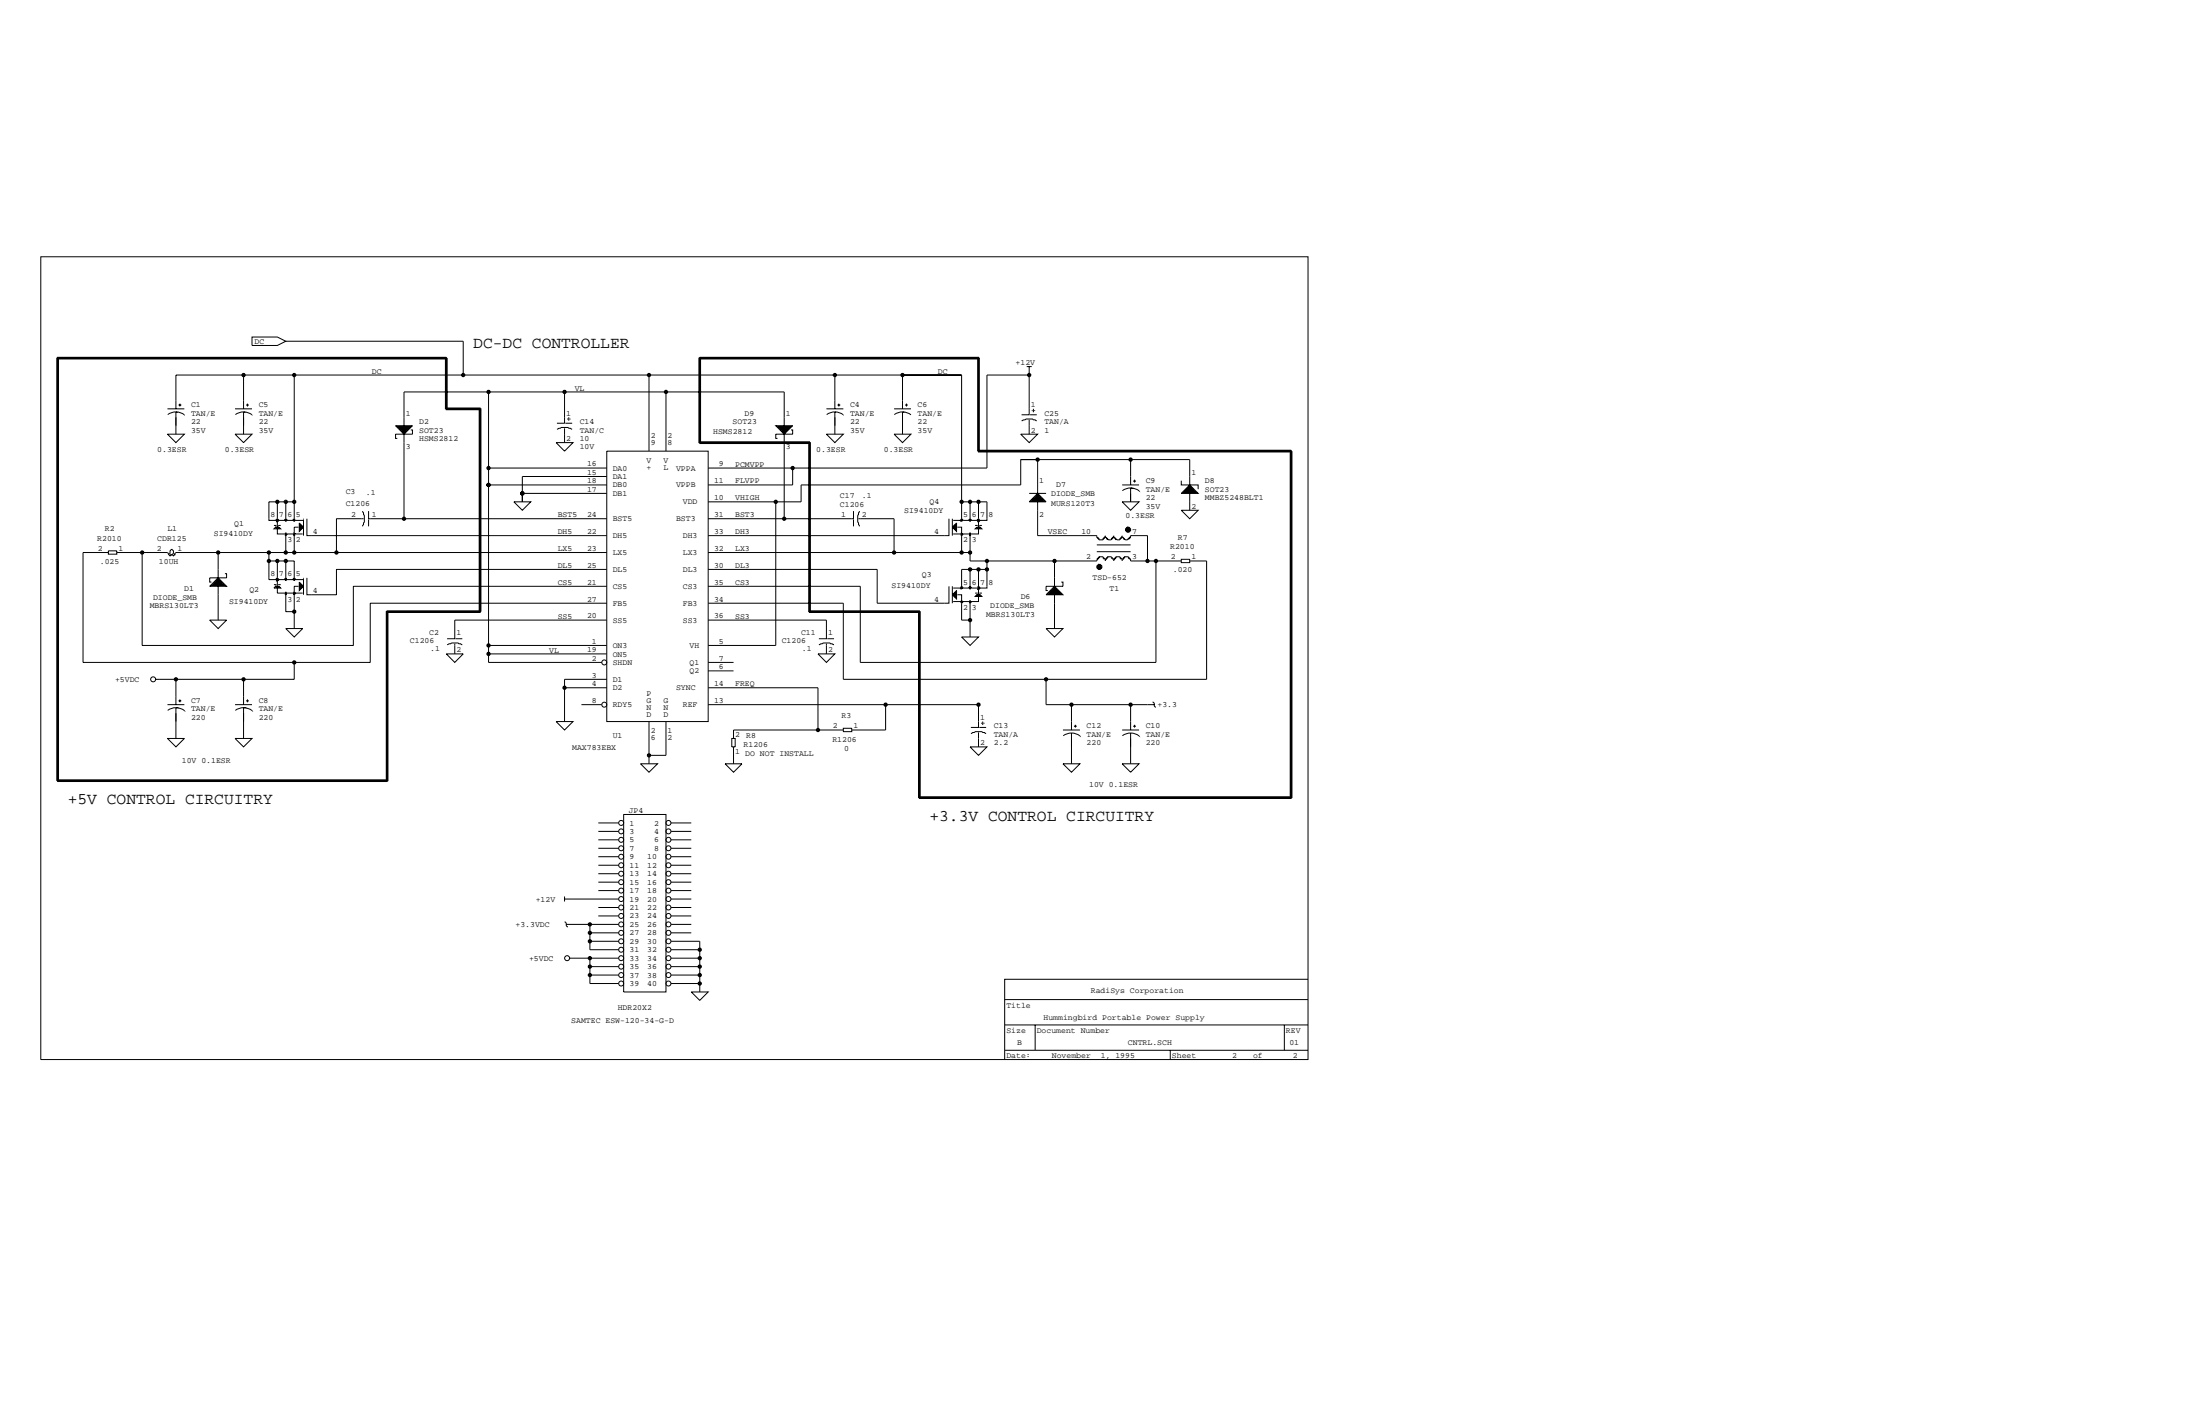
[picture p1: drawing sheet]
<svg xmlns="http://www.w3.org/2000/svg" width="432mm" height="279mm" viewBox="0 0 432 279" stroke-linecap="round" stroke-linejoin="round" font-family="sans-serif">
<g fill="none" stroke="#000" stroke-width=".2">
<path d="M8 50.4h248.7v157.5h-248.7zM11.1 70.3h.4v82.9h-.2v-82.9h76.3v-.2h-76.3v.3h76.3v-.1h-.2v9.9h.4v-9.9h-.2v9.9h6.6h-.1v39.8h.3v-39.8h-.2v39.8h-18.2v-.2h18.2v.4h-18.2v-.2h-.2v33.2h.3v-33.2h-.1v33.2h-64.7v-.2h64.7v.3h-64.7v-.1h-.2zM35 79.5h.6M35.3 79.2v.6M47.8 73.6v6.6M48.3 79.5h.6M48.6 79.2v.6M49.5 66.1h4.9l1.7 .9-1.7 .8h-4.9zM56.1 67h34.8v6.6M57.7 73.6v28.2M95.9 76.9v53.1h22.2M110.8 76.9v6.1h-1.5"/>
<path d="M127.4 73.6v14.9M130.7 76.9v11.6M137.2 70.3h.3v16.5h-.3zM137.3 70.1v.3h54.8v-.1h-.2v18.2h.3v-18.2h-.1v18.2h61.3v-.2h-61.3v.4h61.3v-.2v68h.2v-68h-.4v68h.2h-73.1v-36.5h.3v36.5h-.1v-36.5h-21.6v-.2h21.6v.4h-21.6v-.2h-.2v-33.2h.4v33.2h-.2v-33.2v.2h-21.6v-.3h21.6v.1h-21.6v-16.5h54.8v-.2zM163.9 73.6v6.6M164.4 79.5h.5M164.6 79.2v.6M177.1 73.6v6.6M177.6 79.5h.6M177.9 79.2v.6M201.5 71.9h1M202 71.9v9.5h-1.5"/>
<path d="M202 73.6h-8.3v18.2h-54.7M32.9 85.2h3.3l-1.7 1.6zM32.9 80.2h3.3M32.9 81.3a2.71 2.71 0 0 1 3.3 .1M34.5 80.2v-6.6h154.2v28.2M34.5 80.9v4.3M46.1 85.2h3.4l-1.7 1.6zM46.1 80.2h3.4M46.2 81.3a2.71 2.71 0 0 1 3.3 .1M47.8 80.9v4.3M54.4 98.5v3.3M56.1 98.5v3.3"/>
<path d="M57.7 98.5h-4.9v3.6h6.8v3M77.6 83.5h3.4l-1.7 1.7zM78 83.7h2.6M78.1 83.9h2.4M78.3 84h2M78.5 84.2h1.6M78.6 84.4h1.4M78.8 84.5h1M79 84.7h.6M79.1 84.9h.4M79.3 85h.1M79.3 83.5v-6.6h74.6v6.6"/>
<path d="M79.3 85.2v16.6M80.6 84.4h.4v.8h-3.4v.8h.4M87.6 80.1h6.6v.3h-6.6zM95.9 95.2h23.2M95.9 91.8h23.2M100.9 98.5h3.3l-1.7 1.6zM102.5 96.8h16.6M109.1 86.8h3.4l-1.7 1.7zM109.3 84.2l.8-.3h1.4l.8 .3M110.8 84v2.8M111 83h1.3M111.3 82.2h.2"/>
<path d="M111.6 81.9v.6M111.8 82.2h.2M119.1 88.5h19.9v53.1h-19.9zM119.1 93.5h-16.6v5M152.3 83.5h3.3l-1.7 1.7zM152.3 98.5v28.1h-13.3M152.6 83.7h2.6M152.8 83.9h2.3M152.9 84h2M153.1 84.2h1.6M153.2 84.4h1.4M153.4 84.5h1"/>
<path d="M153.6 84.7h.7M153.8 84.9h.3M153.9 85h.1M153.9 85.2v16.6M155.2 84.4h.4v.8h-3.3v.8h.3M155.6 91.8v3.4h-16.6M162.2 85.2h3.3l-1.6 1.6zM162.2 80.2h3.3M162.3 81.3a2.71 2.71 0 0 1 3.2 .1M163.9 80.9v4.3M175.5 85.2h3.3l-1.7 1.6zM175.5 80.2h3.3"/>
<path d="M175.5 81.3a2.71 2.71 0 0 1 3.3 .1M177.1 80.9v4.3M188.7 98.5h5v3.6h-4.6l-.4-.3M190.4 98.5v3.3M192.1 98.5v3.3M200.3 85.2h3.4l-1.7 1.6zM200.5 82.5l.9-.3h1.3l.8 .3M202 98.5l1.7-1.7 1.6 1.7zM202 82.4v2.8M202 96.8h3.3M202.2 81.4h1.3M202.3 98.3h2.7"/>
<path d="M202.5 80.6h.2M202.5 98.1h2.3M202.7 98h2M202.8 80.2v.7M202.8 97.8h1.7M203 80.6h.2M203 97.6h1.3M203.2 97.5h1M203.3 97.3h.7M203.5 97.1h.3M203.7 98.5v6.6h11.6v.3l.5 .5h.6l.7-.5a.83 .83 0 0 0 1.1 .4l.6-.4a.83 .83 0 0 0 1.1 .4l.5-.4 .5 .5h.3l.7-.6v-.2h3.3v5M203.7 97h.1"/>
<path d="M203.7 90.2v6.6M220.2 98.5h3.4l-1.7 1.6zM220.2 95.2h3.4M220.3 96.3a2.72 2.72 0 0 1 3.3 0M221.9 90.2v5M221.9 95.8v2.7M222.4 94.4h.6M222.7 94.1v.6M231.9 94.3v.9h3.3v.8M232.2 96.6h2.6M232.4 96.5h2.3M232.5 96.3h2"/>
<path d="M232.7 96.1h1.6M232.8 96h1.4M233 95.8h1M233.2 95.6h.7M233.3 95.5h.4M233.5 95.2l1.7 1.6h-3.3zM233.5 95.3h.1M233.5 95.2v-5h-33.2v5h-43.1v3.3h-18.2M233.5 96.8v3.3M21.3 108.1h1.6v.6h-1.6zM21.3 108.4h-5v21.6h56.4v-11.6h46.4M22.9 108.4h10l.5 .7 .6-.5v-.5l-.3-.4-.3 .4v.5l-.2 .1"/>
<path d="M27.9 108.4v18.2h41.5v-11.6h49.7M33.5 108.7h.1M34.4 108.7h.1M41.5 114.9h2.6M41.7 114.7h2.3M41.8 114.6h2M42 114.4h1.6M42.2 114.2h1.3M42.3 114h1M42.5 113.9h.7M42.7 113.7h.3M42.8 113.4l1.7 1.6h-3.3z"/>
<path d="M42.8 113.5h.1M42.8 108.4v5M42.8 115v6.7M44.1 112.6h.4v.8h-3.3v.8h.3M52.8 108.4v5.3h6.8v3M52.8 110.1h4.9v3.3M53.8 103.1h.5M53.8 114.7h.5M54.1 103.4h.2v.4h-.5l.3-.4v.2M54.1 115h.2v.4h-.5l.3-.4v.2M54.3 101.9l.1-.1 .2 .1zM54.3 102.3h.3l-.2 .1v2.4h5"/>
<path d="M54.3 102.3h.1M54.3 113.5l.1-.1 .2 .1zM54.3 113.9h.3l-.2 .1v2.4h5M54.3 113.9h.1M54.4 110.1v3.3M54.6 103.4l.5 .4h-.5v-.4l.2 .2M54.6 115l.5 .4h-.5zM54.6 103.1h.5M54.6 114.7h.5M54.6 115l.2 .2M55.9 104.9h.4l-.2 .2zM55.9 116.5h.4l-.2 .2z"/>
<path d="M55.9 102.3h.4M55.9 104.6h.4M55.9 113.9h.4M55.9 116.2h.4M56.1 101.8l.2 .1h-.4zM56.1 113.4l.2 .1h-.4zM56.1 116.7v3.3h1.6M56.1 105.1v3.3M56.1 110.1v3.3M57.6 104.9h.3l-.2 .2zM57.6 116.5h.3l-.2 .2zM57.6 102.3h.3"/>
<path d="M57.6 113.9h.3M57.7 101.8l.2 .1h-.3zM57.7 113.4l.2 .1h-.3zM57.7 105.1v3.3M57.7 116.7v6.6M57.9 104.6h.1M57.9 116.2h.1M58.6 103.4h-.9v1.2h-.1M58.6 115h-.9v1.2h-.1M58.7 102.6a1.27 1.27 0 0 1 .7 1l-.7 .7zM58.7 114.2l.7 .7a1.27 1.27 0 0 1-.7 1zM58.9 102.9l.3 .4v.3l-.3 .3z"/>
<path d="M58.9 114.6l.3 .3v.3l-.3 .3zM59.1 103.3v.3M59.1 114.9v.3M59.6 101.8v.1M59.6 113.4v.1M60.2 101.8v3.3h58.9M71.2 100.3l.3 .8v1.3l-.3 .9M71.4 101.8h-5.4v6.6M72.3 100.3v1.5h46.8M72.3 101.9v1.4M119.1 108.4h-84.6l-.5 .7-.1-.2M119.1 111.7h-53.1v5h-5.8v-3.3"/>
<path d="M139 111.7h33.2v6.7h14.1v-3.4M139 108.4h51.4M167.5 100.3v1.5h-28.5M167.5 101.9v1.4M168.5 101.8h7v6.6M168.7 100.3l-.4 .8v1.3l.4 .9M186.3 101.8v3.3h-47.3M186.9 101.8v3.3M186.9 115v3.4M187.2 103.1l.5-.5v1.7l-.6-.7v-.3zM187.2 116.5l.4-.3v1l-.4-.3zM187.4 103.1l.2-.2v1l-.4-.3v-.3z"/>
<path d="M187.4 103.3v.3M187.4 116.5v.4M187.7 115.9v1.6l-.6-.6v-.4zM187.9 103.4h.8v1.2h-.1M187.9 116.7h.8v1.2h-.1M188.6 104.9h.3l-.2 .2zM188.6 118.2h.3l-.2 .2zM188.7 101.8v.5l-.3-.2h-1.3M188.7 101.8l-.1 .3M188.7 115v.5l-.3-.1h-1.3M188.7 115l-.1 .4M188.7 118.4v3.3h1.7"/>
<path d="M188.7 105.1v3.3M188.9 104.6h.1M188.9 117.9h.1M188.9 102.1v.2M188.9 115.4v.1M190.2 104.9h.4l-.2 .2zM190.2 118.2h.4l-.2 .2zM190.2 102.3h.4M190.2 104.6h.4M190.2 115.5h.4M190.2 117.9h.4M190.4 105.1v5h24.9l.5-.9"/>
<path d="M190.4 101.8l.2 .1h-.4zM190.4 115l.2 .2h-.4zM190.4 111.7v3.3M190.4 118.4v6.6M191.4 103.8l.5-.4v.4zM191.4 103.1h.5M191.4 116.4h.5M191.7 116.7h.2v.3h-.5l.3-.3v.2M191.7 103.4v.2M191.9 102.3h.3l-.1 .1v2.4h-5M191.9 102.3h.1M191.9 115.2l.2-.2 .1 .2z"/>
<path d="M191.9 115.5h.3l-.1 .2v2.3h-5M191.9 115.5h.1M192.1 101.8l.1 .1h-.3zM192.1 111.7v3.3M192.2 103.4l.5 .4h-.5v-.4l.2 .2M192.2 116.7l.5 .3h-.5v-.3l.2 .2M192.2 103.1h.5M192.2 116.4h.5M193.7 110.1v5.3h-4.6l-.4-.4M193.7 111.7h-5v3.3M205.3 116.7l1.7-1.7 1.6 1.7zM205.7 116.5h2.6"/>
<path d="M205.8 116.4h2.3M206 116.2h2M206.1 116h1.7M206.3 115.9h1.3M206.5 115.7h1M206.6 115.5h.7M206.8 115.4h.4M207 115.2h.1M207 110.1v4.9M207 116.7v6.6M208.3 114.2h.3v.8h-3.3v.9h.4M215.3 106.9h6.6"/>
<path d="M215.3 108.2h6.6M215.4 105.4l.4 .4M215.6 110.7a.58 .58 0 0 1 .7 .7l-.4 .3h-.3l-.3-.3v-.3l.3-.4 .5 .5v.2l-.2 .2h-.3l-.2-.2v-.3l.2-.2 .3 .3v.2h-.3v-.3l.2 .1M215.8 109.2h.6l.5 .5v.4M215.8 109.2l-.5 .5M215.9 110.9l.2 .2M216.4 109.4l.4 .3M216.9 105.1l-.5 .7M217.1 109.6l.3-.4-.3 .5zM217.1 105.6l.3 .3M217.4 109.2a1.14 1.14 0 0 1 1.2 .5v.4M218.1 109.4l.3 .3"/>
<path d="M218.6 105.1l-.5 .7M218.8 109.6l.3-.4-.3 .5zM218.8 105.6l.3 .3M219.1 109.2a1.14 1.14 0 0 1 1.1 .5v.4M219.7 109.4l.4 .3M220.2 105.1l-.5 .7M220.4 105.6l.3 .3M220.7 109.2a1.14 1.14 0 0 1 1.2 .5v.4h10M220.7 109.2l-.3 .5zM221.2 103.4a.58 .58 0 0 1 .7 .7l-.3 .3h-.4l-.3-.3v-.3l.3-.4 .5 .5v.2l-.1 .2h-.4l-.1-.2v-.3l.1-.2 .4 .5h-.4v-.3l.2 .1M221.4 109.4l.3 .3M221.6 103.6l.1 .2"/>
<path d="M221.9 105.4l-.3 .4-.2-.2M226.9 110.1v19.9h-58v-15h-29.9M231.9 100.1h3.3l-1.7 1.7zM231.9 109.7h1.6v.7h-1.6zM233.5 110.1h3.3v23.2h-71.3v-14.9h-26.5M32.9 138.3h3.3M32.9 139.4a2.72 2.72 0 0 1 3.3 0M34.5 133.3v5M34.5 138.9v6M35 137.5h.6M35.3 137.2v.6M41.2 121.7h3.3l-1.7 1.6z"/>
<path d="M46.1 138.3h3.4M46.2 139.4a2.72 2.72 0 0 1 3.3 0M47.8 133.3v5M47.8 138.9v6M48.3 137.5h.6M48.6 137.2v.6M56.1 123.3h3.3l-1.7 1.7zM57.7 130v3.3h-27.2M87.6 128.3h3.3l-1.6 1.7zM87.8 126.5l.8-.3h1.3l.8 .3M89.3 126.3v2M89.4 125.3h1.3"/>
<path d="M95.9 128.3h23.2M95.9 126.6h23.2M110.8 134.9h8.3M114.1 138.3h4M119.1 121.7h-29.8v3.6h-1.5M119.1 133.3h-8.3v8.3M139 121.7h23.2v3.6h-1.5M139 138.3h53.1v4.4h-1.5M139 130h5M139 134.9h21.5v8.3M139 131.6h5M160.5 128.3h3.4l-1.7 1.7z"/>
<path d="M160.7 126.5l.9-.3h1.3l.8 .3M162.2 126.3v2M162.4 125.3h1.3M173.8 138.3v4.9h-6.6M188.7 125h3.4l-1.7 1.6zM205.3 123.3h3.3l-1.6 1.7zM205.3 133.3v5h21.3M210.3 138.3v4.9M221.9 138.3v4.9M226.2 137.8l.3 .1 .1 .7 .3 .1M32.9 144.9h3.3l-1.7 1.6zM46.1 144.9h3.4l-1.7 1.6z"/>
<path d="M109.1 141.6h3.4l-1.7 1.6zM122.4 159.8h8.3v34.8h-8.3zM125.7 149.9h3.4l-1.7 1.6zM127.4 141.6v8.3M130.7 141.6v6.6h-3.3M142.3 149.9h3.3l-1.6 1.6zM143.6 144.9h.7v1.6h-.7zM144 146.5v3.4M165.5 142.9h1.7v.7h-1.7zM165.5 143.2h-21.5v1.7M180.5 156.3h72.9v.4h-72.9zM190.4 146.5h3.3l-1.6 1.7z"/>
<path d="M190.6 143.9l.8-.3h1.3l.9 .3M192.1 143.7v2.8M192.2 142.7h1.4M192.6 141.9h.1M192.9 141.6v.6M193 141.9h.2M208.6 149.9h3.4l-1.7 1.6zM208.6 143.2h3.4M208.7 144.4a2.72 2.72 0 0 1 3.3 0M210.3 143.9v6M210.8 142.5h.6M211.1 142.2v.6"/>
<path d="M220.2 149.9h3.4l-1.7 1.6zM220.2 143.2h3.4M220.3 144.4a2.72 2.72 0 0 1 3.3 0M221.9 143.9v6M222.4 142.5h.6M222.7 142.2v.6M110.8 175.9v1M110.8 176.4h10.6M117.4 161.5h4M117.4 163.1h4M117.4 164.8h4M117.4 166.4h4"/>
<path d="M117.4 168.1h4M117.4 169.8h4M117.4 171.4h4M117.4 173.1h4M117.4 174.7h4M117.4 178.1h4M117.4 179.7h4M131.7 176.4h4M131.7 161.5h4M131.7 163.1h4M131.7 164.8h4M131.7 166.4h4"/>
<path d="M131.7 168.1h4M131.7 169.8h4M131.7 171.4h4M131.7 173.1h4M131.7 174.7h4M131.7 178.1h4M131.7 179.7h4M110.8 180.9l.3 .1 .1 .7 .3 .2M111.1 181.4h10.3M111.8 188h9.6M115.8 183h5.6M115.8 184.7h5.6"/>
<path d="M115.8 181.4v4.9h5.6M115.8 189.7h5.6M115.8 191.3h5.6M115.8 188v5h5.6M131.7 181.4h4M131.7 188h5.6M131.7 184.7h5.6v9.9M131.7 183h4M131.7 186.3h5.6M131.7 189.7h5.6M131.7 191.3h5.6M131.7 193h5.6"/>
<path d="M135.7 194.6h3.3l-1.7 1.7zM197.2 196.1h59.5M256.7 192.1h-59.5v15.8M197.2 206.1h59.5M197.2 201.1h59.5M203.2 201.1v5M229.7 206.1v1.8M252.1 201.1v5"/>
<circle cx="47.8" cy="73.6" r=".16"/>
<circle cx="47.8" cy="73.6" r=".33"/>
<circle cx="57.7" cy="73.6" r=".32"/>
<circle cx="57.7" cy="73.6" r=".16"/>
<circle cx="90.9" cy="73.6" r=".16"/>
<circle cx="90.9" cy="73.6" r=".32"/>
<circle cx="95.9" cy="76.9" r=".32"/>
<circle cx="95.9" cy="76.9" r=".16"/>
<circle cx="110.8" cy="76.9" r=".32"/>
<circle cx="110.8" cy="76.9" r=".16"/>
<circle cx="127.4" cy="73.6" r=".32"/>
<circle cx="127.4" cy="73.6" r=".16"/>
<circle cx="130.7" cy="76.9" r=".32"/>
<circle cx="130.7" cy="76.9" r=".16"/>
<circle cx="163.9" cy="73.6" r=".16"/>
<circle cx="163.9" cy="73.6" r=".33"/>
<circle cx="177.1" cy="73.6" r=".32"/>
<circle cx="177.1" cy="73.6" r=".16"/>
<circle cx="202" cy="73.6" r=".16"/>
<circle cx="202" cy="73.6" r=".33"/>
<circle cx="54.4" cy="98.5" r=".16"/>
<circle cx="54.4" cy="98.5" r=".33"/>
<circle cx="56.1" cy="98.5" r=".16"/>
<circle cx="56.1" cy="98.5" r=".33"/>
<circle cx="57.7" cy="98.5" r=".32"/>
<circle cx="57.7" cy="98.5" r=".16"/>
<circle cx="95.9" cy="91.8" r=".32"/>
<circle cx="95.9" cy="95.1" r=".32"/>
<circle cx="95.9" cy="95.2" r=".16"/>
<circle cx="95.9" cy="91.8" r=".16"/>
<circle cx="102.5" cy="96.8" r=".16"/>
<circle cx="102.5" cy="96.8" r=".32"/>
<circle cx="152.3" cy="98.5" r=".16"/>
<circle cx="152.3" cy="98.5" r=".33"/>
<circle cx="155.6" cy="91.8" r=".16"/>
<circle cx="155.6" cy="91.8" r=".33"/>
<circle cx="188.7" cy="98.5" r=".33"/>
<circle cx="188.7" cy="98.5" r=".16"/>
<circle cx="190.4" cy="98.5" r=".33"/>
<circle cx="190.4" cy="98.5" r=".16"/>
<circle cx="192.1" cy="98.5" r=".16"/>
<circle cx="192.1" cy="98.5" r=".33"/>
<circle cx="203.7" cy="90.2" r=".16"/>
<circle cx="203.7" cy="90.2" r=".33"/>
<circle cx="221.9" cy="90.2" r=".16"/>
<circle cx="221.9" cy="90.2" r=".33"/>
<circle cx="27.9" cy="108.4" r=".16"/>
<circle cx="27.9" cy="108.4" r=".33"/>
<circle cx="42.8" cy="108.4" r=".16"/>
<circle cx="42.8" cy="108.4" r=".33"/>
<circle cx="52.8" cy="110.1" r=".33"/>
<circle cx="52.8" cy="108.4" r=".32"/>
<circle cx="52.8" cy="108.4" r=".16"/>
<circle cx="52.8" cy="110.1" r=".16"/>
<circle cx="54.4" cy="110.1" r=".16"/>
<circle cx="54.4" cy="110.1" r=".33"/>
<circle cx="56.1" cy="108.4" r=".16"/>
<circle cx="56.1" cy="110.1" r=".16"/>
<circle cx="56.1" cy="110.1" r=".33"/>
<circle cx="56.1" cy="108.4" r=".32"/>
<circle cx="57.7" cy="108.4" r=".32"/>
<circle cx="57.7" cy="108.4" r=".16"/>
<circle cx="66" cy="108.4" r=".16"/>
<circle cx="66" cy="108.4" r=".33"/>
<circle cx="79.3" cy="101.8" r=".16"/>
<circle cx="79.3" cy="101.8" r=".33"/>
<circle cx="153.9" cy="101.8" r=".33"/>
<circle cx="153.9" cy="101.8" r=".16"/>
<circle cx="175.5" cy="108.4" r=".16"/>
<circle cx="175.5" cy="108.4" r=".33"/>
<circle cx="188.7" cy="108.4" r=".32"/>
<circle cx="188.7" cy="108.4" r=".16"/>
<circle cx="190.4" cy="108.4" r=".16"/>
<circle cx="190.4" cy="111.7" r=".16"/>
<circle cx="190.4" cy="108.4" r=".33"/>
<circle cx="190.4" cy="111.7" r=".33"/>
<circle cx="192.1" cy="111.7" r=".16"/>
<circle cx="192.1" cy="111.7" r=".32"/>
<circle cx="193.7" cy="111.7" r=".16"/>
<circle cx="193.7" cy="110.1" r=".16"/>
<circle cx="193.7" cy="110.1" r=".33"/>
<circle cx="193.7" cy="111.7" r=".33"/>
<circle cx="207" cy="110.1" r=".16"/>
<circle cx="207" cy="110.1" r=".33"/>
<circle cx="225.2" cy="110.1" r=".16"/>
<circle cx="225.2" cy="110.1" r=".33"/>
<circle cx="226.9" cy="110.1" r=".16"/>
<circle cx="226.9" cy="110.1" r=".33"/>
<circle cx="30.1" cy="133.3" r=".49"/>
<circle cx="34.5" cy="133.3" r=".32"/>
<circle cx="34.5" cy="133.3" r=".16"/>
<circle cx="47.8" cy="133.3" r=".16"/>
<circle cx="47.8" cy="133.3" r=".33"/>
<circle cx="57.7" cy="130" r=".32"/>
<circle cx="57.7" cy="120" r=".32"/>
<circle cx="57.7" cy="120" r=".16"/>
<circle cx="57.7" cy="130" r=".16"/>
<circle cx="95.9" cy="126.6" r=".32"/>
<circle cx="95.9" cy="128.3" r=".32"/>
<circle cx="95.9" cy="128.3" r=".16"/>
<circle cx="95.9" cy="126.6" r=".16"/>
<circle cx="110.8" cy="134.9" r=".32"/>
<circle cx="110.8" cy="134.9" r=".16"/>
<circle cx="118.6" cy="138.3" r=".49"/>
<circle cx="118.6" cy="130" r=".49"/>
<circle cx="173.8" cy="138.3" r=".32"/>
<circle cx="173.8" cy="138.3" r=".16"/>
<circle cx="190.4" cy="121.7" r=".16"/>
<circle cx="190.4" cy="121.7" r=".33"/>
<circle cx="192.1" cy="138.3" r=".16"/>
<circle cx="192.1" cy="138.3" r=".33"/>
<circle cx="205.3" cy="133.3" r=".32"/>
<circle cx="205.3" cy="133.3" r=".16"/>
<circle cx="210.3" cy="138.3" r=".16"/>
<circle cx="210.3" cy="138.3" r=".33"/>
<circle cx="221.9" cy="138.3" r=".16"/>
<circle cx="221.9" cy="138.3" r=".33"/>
<circle cx="127.4" cy="148.2" r=".32"/>
<circle cx="127.4" cy="148.2" r=".16"/>
<circle cx="160.5" cy="143.2" r=".16"/>
<circle cx="160.5" cy="143.2" r=".32"/>
<circle cx="121.9" cy="171.4" r=".49"/>
<circle cx="121.9" cy="169.8" r=".49"/>
<circle cx="121.9" cy="163.1" r=".49"/>
<circle cx="121.9" cy="166.4" r=".49"/>
<circle cx="121.9" cy="174.7" r=".49"/>
<circle cx="121.9" cy="178.1" r=".49"/>
<circle cx="121.9" cy="179.7" r=".49"/>
<circle cx="121.9" cy="168.1" r=".49"/>
<circle cx="121.9" cy="173.1" r=".49"/>
<circle cx="121.9" cy="161.5" r=".49"/>
<circle cx="121.9" cy="164.8" r=".49"/>
<circle cx="121.9" cy="176.4" r=".49"/>
<circle cx="131.2" cy="166.4" r=".49"/>
<circle cx="131.2" cy="169.8" r=".49"/>
<circle cx="131.2" cy="171.4" r=".49"/>
<circle cx="131.2" cy="174.7" r=".49"/>
<circle cx="131.2" cy="163.1" r=".49"/>
<circle cx="131.2" cy="178.1" r=".49"/>
<circle cx="131.2" cy="179.7" r=".49"/>
<circle cx="131.2" cy="168.1" r=".49"/>
<circle cx="131.2" cy="173.1" r=".49"/>
<circle cx="131.2" cy="161.5" r=".49"/>
<circle cx="131.2" cy="176.4" r=".49"/>
<circle cx="131.2" cy="164.8" r=".49"/>
<circle cx="111.3" cy="188" r=".49"/>
<circle cx="115.8" cy="191.3" r=".32"/>
<circle cx="115.8" cy="184.7" r=".32"/>
<circle cx="115.8" cy="188" r=".32"/>
<circle cx="115.8" cy="189.7" r=".32"/>
<circle cx="115.8" cy="181.4" r=".32"/>
<circle cx="115.8" cy="183" r=".32"/>
<circle cx="115.8" cy="189.7" r=".16"/>
<circle cx="115.8" cy="184.7" r=".16"/>
<circle cx="115.8" cy="181.4" r=".16"/>
<circle cx="115.8" cy="191.3" r=".16"/>
<circle cx="115.8" cy="188" r=".16"/>
<circle cx="115.8" cy="183" r=".16"/>
<circle cx="121.9" cy="193" r=".49"/>
<circle cx="121.9" cy="186.3" r=".49"/>
<circle cx="121.9" cy="181.4" r=".49"/>
<circle cx="121.9" cy="183" r=".49"/>
<circle cx="121.9" cy="189.7" r=".49"/>
<circle cx="121.9" cy="184.7" r=".49"/>
<circle cx="121.9" cy="191.3" r=".49"/>
<circle cx="121.9" cy="188" r=".49"/>
<circle cx="131.2" cy="193" r=".49"/>
<circle cx="131.2" cy="181.4" r=".49"/>
<circle cx="131.2" cy="189.7" r=".49"/>
<circle cx="131.2" cy="183" r=".49"/>
<circle cx="131.2" cy="186.3" r=".49"/>
<circle cx="131.2" cy="184.7" r=".49"/>
<circle cx="131.2" cy="191.3" r=".49"/>
<circle cx="131.2" cy="188" r=".49"/>
<circle cx="137.3" cy="186.3" r=".16"/>
<circle cx="137.3" cy="189.7" r=".16"/>
<circle cx="137.3" cy="193" r=".16"/>
<circle cx="137.3" cy="191.3" r=".16"/>
<circle cx="137.3" cy="188" r=".16"/>
<circle cx="137.3" cy="191.3" r=".33"/>
<circle cx="137.3" cy="193" r=".33"/>
<circle cx="137.3" cy="188" r=".33"/>
<circle cx="137.3" cy="189.7" r=".32"/>
<circle cx="137.3" cy="186.3" r=".32"/>
</g>
<g font-size="3.2">
<text x="92.9" y="68.2">DC-DC CONTROLLER</text>
<text x="13.3" y="157.8">+5V CONTROL CIRCUITRY</text>
<text x="182.4" y="161.1">+3.3V CONTROL CIRCUITRY</text>
</g>
<g font-size="1.6">
<text x="49.9" y="67.5">DC</text>
<text x="199.3" y="71.6">+12V</text>
<text x="73" y="73.3">DC</text>
<text x="112.8" y="76.6">VL</text>
<text x="184.1" y="73.3">DC</text>
<text x="37.5" y="79.9">C1</text>
<text x="37.5" y="81.6">TAN/E</text>
<text x="37.5" y="83.2">22</text>
<text x="50.8" y="79.9">C5</text>
<text x="50.8" y="81.6">TAN/E</text>
<text x="50.8" y="83.2">22</text>
<text x="79.6" y="81.6">1</text>
<text x="82.3" y="83.2">D2</text>
<text x="111.1" y="81.6">1</text>
<text x="113.8" y="83.2">C14</text>
<text x="143.8" y="83.2">SOT23</text>
<text x="146.1" y="81.6">D9</text>
<text x="154.2" y="81.6">1</text>
<text x="166.8" y="79.9">C4</text>
<text x="166.8" y="81.6">TAN/E</text>
<text x="166.8" y="83.2">22</text>
<text x="180.1" y="79.9">C6</text>
<text x="180.1" y="81.6">TAN/E</text>
<text x="180.1" y="83.2">22</text>
<text x="202.3" y="79.9">1</text>
<text x="205" y="81.6">C25</text>
<text x="205" y="83.2">TAN/A</text>
<text x="30.9" y="88.7">0.3ESR</text>
<text x="37.5" y="84.9">35V</text>
<text x="44.1" y="88.7">0.3ESR</text>
<text x="50.8" y="84.9">35V</text>
<text x="79.6" y="88.2">3</text>
<text x="82.3" y="84.9">SOT23</text>
<text x="82.3" y="86.5">HSMS2812</text>
<text x="111.1" y="86.5">2</text>
<text x="113.8" y="84.9">TAN/C</text>
<text x="113.8" y="86.5">10</text>
<text x="113.8" y="88.2">10V</text>
<text x="127.7" y="86">2</text>
<text x="127.7" y="87.4">9</text>
<text x="131" y="86">2</text>
<text x="131" y="87.4">8</text>
<text x="140" y="85.2">HSMS2812</text>
<text x="154.2" y="88.2">3</text>
<text x="160.2" y="88.7">0.3ESR</text>
<text x="166.8" y="84.9">35V</text>
<text x="173.5" y="88.7">0.3ESR</text>
<text x="180.1" y="84.9">35V</text>
<text x="202.3" y="84.9">2</text>
<text x="205" y="84.9">1</text>
<text x="115.2" y="91.5">16</text>
<text x="115.2" y="93.2">15</text>
<text x="115.2" y="94.8">18</text>
<text x="120.3" y="92.3">DA0</text>
<text x="120.3" y="94">DA1</text>
<text x="120.3" y="95.6">DB0</text>
<text x="126.9" y="90.8">V</text>
<text x="126.9" y="92.2">+</text>
<text x="130.2" y="90.8">V</text>
<text x="130.2" y="92.2">L</text>
<text x="132.7" y="92.3">VPPA</text>
<text x="132.7" y="95.6">VPPB</text>
<text x="140.1" y="94.8">11</text>
<text x="141.1" y="91.5">9</text>
<text x="144.3" y="91.6">PCMVPP</text>
<text x="144.3" y="94.9">FLVPP</text>
<text x="204" y="94.8">1</text>
<text x="207.3" y="95.5">D7</text>
<text x="224.9" y="94.8">C9</text>
<text x="233.8" y="93.2">1</text>
<text x="236.5" y="94.8">D8</text>
<text x="53.1" y="101.4">8</text>
<text x="54.8" y="101.4">7</text>
<text x="56.4" y="101.4">6</text>
<text x="58.1" y="101.4">5</text>
<text x="67.8" y="97">C3</text>
<text x="67.8" y="99.3">C1206</text>
<text x="68.9" y="101.4">2</text>
<text x="71.8" y="97.1">.1</text>
<text x="73" y="101.4">1</text>
<text x="109.5" y="101.5">BST5</text>
<text x="115.2" y="96.5">17</text>
<text x="115.2" y="101.4">24</text>
<text x="120.3" y="97.3">DB1</text>
<text x="134" y="99">VDD</text>
<text x="140.1" y="98.1">10</text>
<text x="140.1" y="101.4">31</text>
<text x="144.3" y="101.5">BST3</text>
<text x="144.3" y="98.2">VHIGH</text>
<text x="164.9" y="97.6">C17</text>
<text x="164.9" y="99.5">C1206</text>
<text x="165.1" y="101.4">1</text>
<text x="169.2" y="101.4">2</text>
<text x="169.2" y="97.6">.1</text>
<text x="177.5" y="100.6">SI9410DY</text>
<text x="182.4" y="99">Q4</text>
<text x="189.1" y="101.4">5</text>
<text x="190.7" y="101.4">6</text>
<text x="192.4" y="101.4">7</text>
<text x="194" y="101.4">8</text>
<text x="204" y="101.4">2</text>
<text x="206.3" y="97.3">DIODE_SMB</text>
<text x="206.3" y="99.3">MURS120T3</text>
<text x="220.9" y="101.6">0.3ESR</text>
<text x="224.9" y="96.5">TAN/E</text>
<text x="224.9" y="98.1">22</text>
<text x="224.9" y="99.8">35V</text>
<text x="233.8" y="99.8">2</text>
<text x="236.5" y="96.5">SOT23</text>
<text x="236.5" y="98.1">MMBZ5248BLT1</text>
<text x="19.1" y="106.1">R2010</text>
<text x="20.6" y="104.3">R2</text>
<text x="30.9" y="106.1">CDR125</text>
<text x="32.9" y="104.3">L1</text>
<text x="42" y="105.1">SI9410DY</text>
<text x="46" y="103.3">Q1</text>
<text x="56.4" y="106.4">3</text>
<text x="58.1" y="106.4">2</text>
<text x="61.4" y="104.8">4</text>
<text x="109.5" y="104.8">DH5</text>
<text x="115.2" y="104.8">22</text>
<text x="120.3" y="102.3">BST5</text>
<text x="120.3" y="105.6">DH5</text>
<text x="132.7" y="102.3">BST3</text>
<text x="134" y="105.6">DH3</text>
<text x="140.1" y="104.8">33</text>
<text x="144.3" y="104.8">DH3</text>
<text x="183.4" y="104.8">4</text>
<text x="189.1" y="106.4">2</text>
<text x="190.7" y="106.4">3</text>
<text x="205.6" y="104.8">VSEC</text>
<text x="212.2" y="104.8">10</text>
<text x="222.2" y="104.8">7</text>
<text x="229.7" y="107.8">R2010</text>
<text x="231.2" y="105.9">R7</text>
<text x="19.2" y="108.1">2</text>
<text x="19.6" y="110.6">.025</text>
<text x="23.2" y="108.1">1</text>
<text x="30.8" y="108.1">2</text>
<text x="31.2" y="110.7">10UH</text>
<text x="34.9" y="108.1">1</text>
<text x="53.1" y="113.1">8</text>
<text x="54.8" y="113.1">7</text>
<text x="56.4" y="113.1">6</text>
<text x="58.1" y="113.1">5</text>
<text x="109.5" y="108.1">LX5</text>
<text x="109.5" y="111.5">DL5</text>
<text x="115.2" y="108.1">23</text>
<text x="115.2" y="111.4">25</text>
<text x="120.3" y="108.9">LX5</text>
<text x="120.3" y="112.2">DL5</text>
<text x="134" y="108.9">LX3</text>
<text x="134" y="112.2">DL3</text>
<text x="140.1" y="108.1">32</text>
<text x="140.1" y="111.4">30</text>
<text x="144.3" y="108.1">LX3</text>
<text x="144.3" y="111.5">DL3</text>
<text x="180.9" y="113.2">Q3</text>
<text x="213.2" y="109.8">2</text>
<text x="214.4" y="113.9">TSD-652</text>
<text x="222.2" y="109.8">3</text>
<text x="229.8" y="109.8">2</text>
<text x="230.2" y="112.2">.020</text>
<text x="233.8" y="109.8">1</text>
<text x="29.4" y="119.4">MBRS130LT3</text>
<text x="30.1" y="117.7">DIODE_SMB</text>
<text x="36.2" y="115.9">D1</text>
<text x="45" y="118.5">SI9410DY</text>
<text x="48.9" y="116.2">Q2</text>
<text x="56.4" y="118">3</text>
<text x="58.1" y="118">2</text>
<text x="61.4" y="116.4">4</text>
<text x="109.5" y="114.8">CS5</text>
<text x="115.2" y="114.7">21</text>
<text x="115.2" y="118">27</text>
<text x="120.3" y="115.6">CS5</text>
<text x="120.3" y="118.9">FB5</text>
<text x="134" y="115.6">CS3</text>
<text x="134" y="118.9">FB3</text>
<text x="140.1" y="114.7">35</text>
<text x="140.1" y="118">34</text>
<text x="144.3" y="114.8">CS3</text>
<text x="175" y="115.4">SI9410DY</text>
<text x="183.4" y="118">4</text>
<text x="189.1" y="114.7">5</text>
<text x="189.1" y="119.7">2</text>
<text x="190.7" y="114.7">6</text>
<text x="190.7" y="119.7">3</text>
<text x="192.4" y="114.7">7</text>
<text x="194" y="114.7">8</text>
<text x="194.4" y="119.4">DIODE_SMB</text>
<text x="200.3" y="117.5">D6</text>
<text x="217.8" y="115.9">T1</text>
<text x="84.3" y="124.5">C2</text>
<text x="89.6" y="124.7">1</text>
<text x="109.5" y="121.4">SS5</text>
<text x="115.2" y="121.4">20</text>
<text x="120.3" y="122.2">SS5</text>
<text x="134" y="122.2">SS3</text>
<text x="140.1" y="121.4">36</text>
<text x="144.3" y="121.4">SS3</text>
<text x="157.2" y="124.5">C11</text>
<text x="162.5" y="124.7">1</text>
<text x="193.5" y="121">MBRS130LT3</text>
<text x="80.5" y="126.2">C1206</text>
<text x="84.4" y="127.8">.1</text>
<text x="89.6" y="128">2</text>
<text x="107.8" y="128">VL</text>
<text x="115.2" y="128">19</text>
<text x="116.2" y="126.3">1</text>
<text x="116.2" y="129.6">2</text>
<text x="120.3" y="127.2">ON3</text>
<text x="120.3" y="128.8">ON5</text>
<text x="120.3" y="130.5">SHDN</text>
<text x="135.3" y="127.2">VH</text>
<text x="135.3" y="130.5">Q1</text>
<text x="141.1" y="126.3">5</text>
<text x="141.1" y="129.6">7</text>
<text x="141.1" y="131.3">6</text>
<text x="153.4" y="126.2">C1206</text>
<text x="157.4" y="127.8">.1</text>
<text x="162.5" y="128">2</text>
<text x="22.6" y="133.8">+5VDC</text>
<text x="37.5" y="137.9">C7</text>
<text x="50.8" y="137.9">C8</text>
<text x="116.2" y="133">3</text>
<text x="116.2" y="134.6">4</text>
<text x="116.2" y="137.9">8</text>
<text x="120.3" y="133.8">D1</text>
<text x="120.3" y="135.4">D2</text>
<text x="126.9" y="136.6">P</text>
<text x="126.9" y="137.9">G</text>
<text x="130.2" y="137.9">G</text>
<text x="132.7" y="135.4">SYNC</text>
<text x="135.3" y="132.1">Q2</text>
<text x="140.1" y="134.6">14</text>
<text x="140.1" y="137.9">13</text>
<text x="144.3" y="134.7">FREQ</text>
<text x="37.5" y="139.6">TAN/E</text>
<text x="37.5" y="141.2">220</text>
<text x="50.8" y="139.6">TAN/E</text>
<text x="50.8" y="141.2">220</text>
<text x="120.3" y="138.8">RDY5</text>
<text x="126.9" y="139.3">N</text>
<text x="126.9" y="140.6">D</text>
<text x="127.7" y="143.9">2</text>
<text x="130.2" y="139.3">N</text>
<text x="130.2" y="140.6">D</text>
<text x="131" y="143.9">1</text>
<text x="134" y="138.8">REF</text>
<text x="163.5" y="142.9">2</text>
<text x="165.2" y="140.9">R3</text>
<text x="167.5" y="142.9">1</text>
<text x="192.4" y="141.2">1</text>
<text x="195" y="142.9">C13</text>
<text x="213.3" y="142.9">C12</text>
<text x="224.9" y="142.9">C10</text>
<text x="227.2" y="138.8">+3.3</text>
<text x="35.7" y="149.7">10V 0.1ESR</text>
<text x="112.3" y="147.1">MAX783EBX</text>
<text x="120.3" y="144.9">U1</text>
<text x="127.7" y="145.2">6</text>
<text x="131" y="145.2">2</text>
<text x="144.3" y="147.9">1</text>
<text x="144.3" y="144.6">2</text>
<text x="145.9" y="146.6">R1206</text>
<text x="146.3" y="148.4">DO NOT INSTALL</text>
<text x="146.4" y="144.7">R8</text>
<text x="163.4" y="145.6">R1206</text>
<text x="165.7" y="147.4">0</text>
<text x="192.4" y="146.2">2</text>
<text x="195" y="144.6">TAN/A</text>
<text x="195" y="146.2">2.2</text>
<text x="213.3" y="144.6">TAN/E</text>
<text x="213.3" y="146.2">220</text>
<text x="224.9" y="144.6">TAN/E</text>
<text x="224.9" y="146.2">220</text>
<text x="213.8" y="154.4">10V 0.1ESR</text>
<text x="123.4" y="159.5">JP4</text>
<text x="123.6" y="162">1</text>
<text x="128.4" y="162">2</text>
<text x="123.6" y="163.6">3</text>
<text x="123.6" y="165.3">5</text>
<text x="123.6" y="167">7</text>
<text x="128.4" y="163.6">4</text>
<text x="128.4" y="165.3">6</text>
<text x="128.4" y="167">8</text>
<text x="123.6" y="168.6">9</text>
<text x="123.6" y="170.3">11</text>
<text x="123.6" y="171.9">13</text>
<text x="123.6" y="173.6">15</text>
<text x="127" y="168.6">10</text>
<text x="127" y="170.3">12</text>
<text x="127" y="171.9">14</text>
<text x="127" y="173.6">16</text>
<text x="105.2" y="176.9">+12V</text>
<text x="123.6" y="175.2">17</text>
<text x="123.6" y="176.9">19</text>
<text x="123.6" y="178.6">21</text>
<text x="127" y="175.2">18</text>
<text x="127" y="176.9">20</text>
<text x="127" y="178.6">22</text>
<text x="101.2" y="181.9">+3.3VDC</text>
<text x="123.6" y="180.2">23</text>
<text x="123.6" y="181.9">25</text>
<text x="123.6" y="183.5">27</text>
<text x="123.6" y="185.2">29</text>
<text x="127" y="180.2">24</text>
<text x="127" y="181.9">26</text>
<text x="127" y="183.5">28</text>
<text x="127" y="185.2">30</text>
<text x="103.8" y="188.5">+5VDC</text>
<text x="123.6" y="186.9">31</text>
<text x="123.6" y="188.5">33</text>
<text x="123.6" y="190.2">35</text>
<text x="123.6" y="191.8">37</text>
<text x="127" y="186.9">32</text>
<text x="127" y="188.5">34</text>
<text x="127" y="190.2">36</text>
<text x="127" y="191.8">38</text>
<text x="123.6" y="193.5">39</text>
<text x="127" y="193.5">40</text>
<text x="197.5" y="197.8">Title</text>
<text x="214.1" y="194.8">RadiSys Corporation</text>
<text x="112.1" y="200.8">SAMTEC ESW-120-34-G-D</text>
<text x="121.2" y="198.1">HDR20X2</text>
<text x="197.5" y="202.6">Size</text>
<text x="203.5" y="202.6">Document Number</text>
<text x="204.8" y="200.1">Hummingbird Portable Power Supply</text>
<text x="252.4" y="202.6">REV</text>
<text x="197.5" y="207.6">Date:</text>
<text x="199.7" y="205.1">B</text>
<text x="206.4" y="207.6">November</text>
<text x="216" y="207.6">1, 1995</text>
<text x="221.4" y="205.1">CNTRL.SCH</text>
<text x="230" y="207.6">Sheet</text>
<text x="241.8" y="207.6">2</text>
<text x="245.9" y="207.6">of</text>
<text x="253.1" y="205.1">01</text>
<text x="253.8" y="207.6">2</text>
</g>
</svg>
